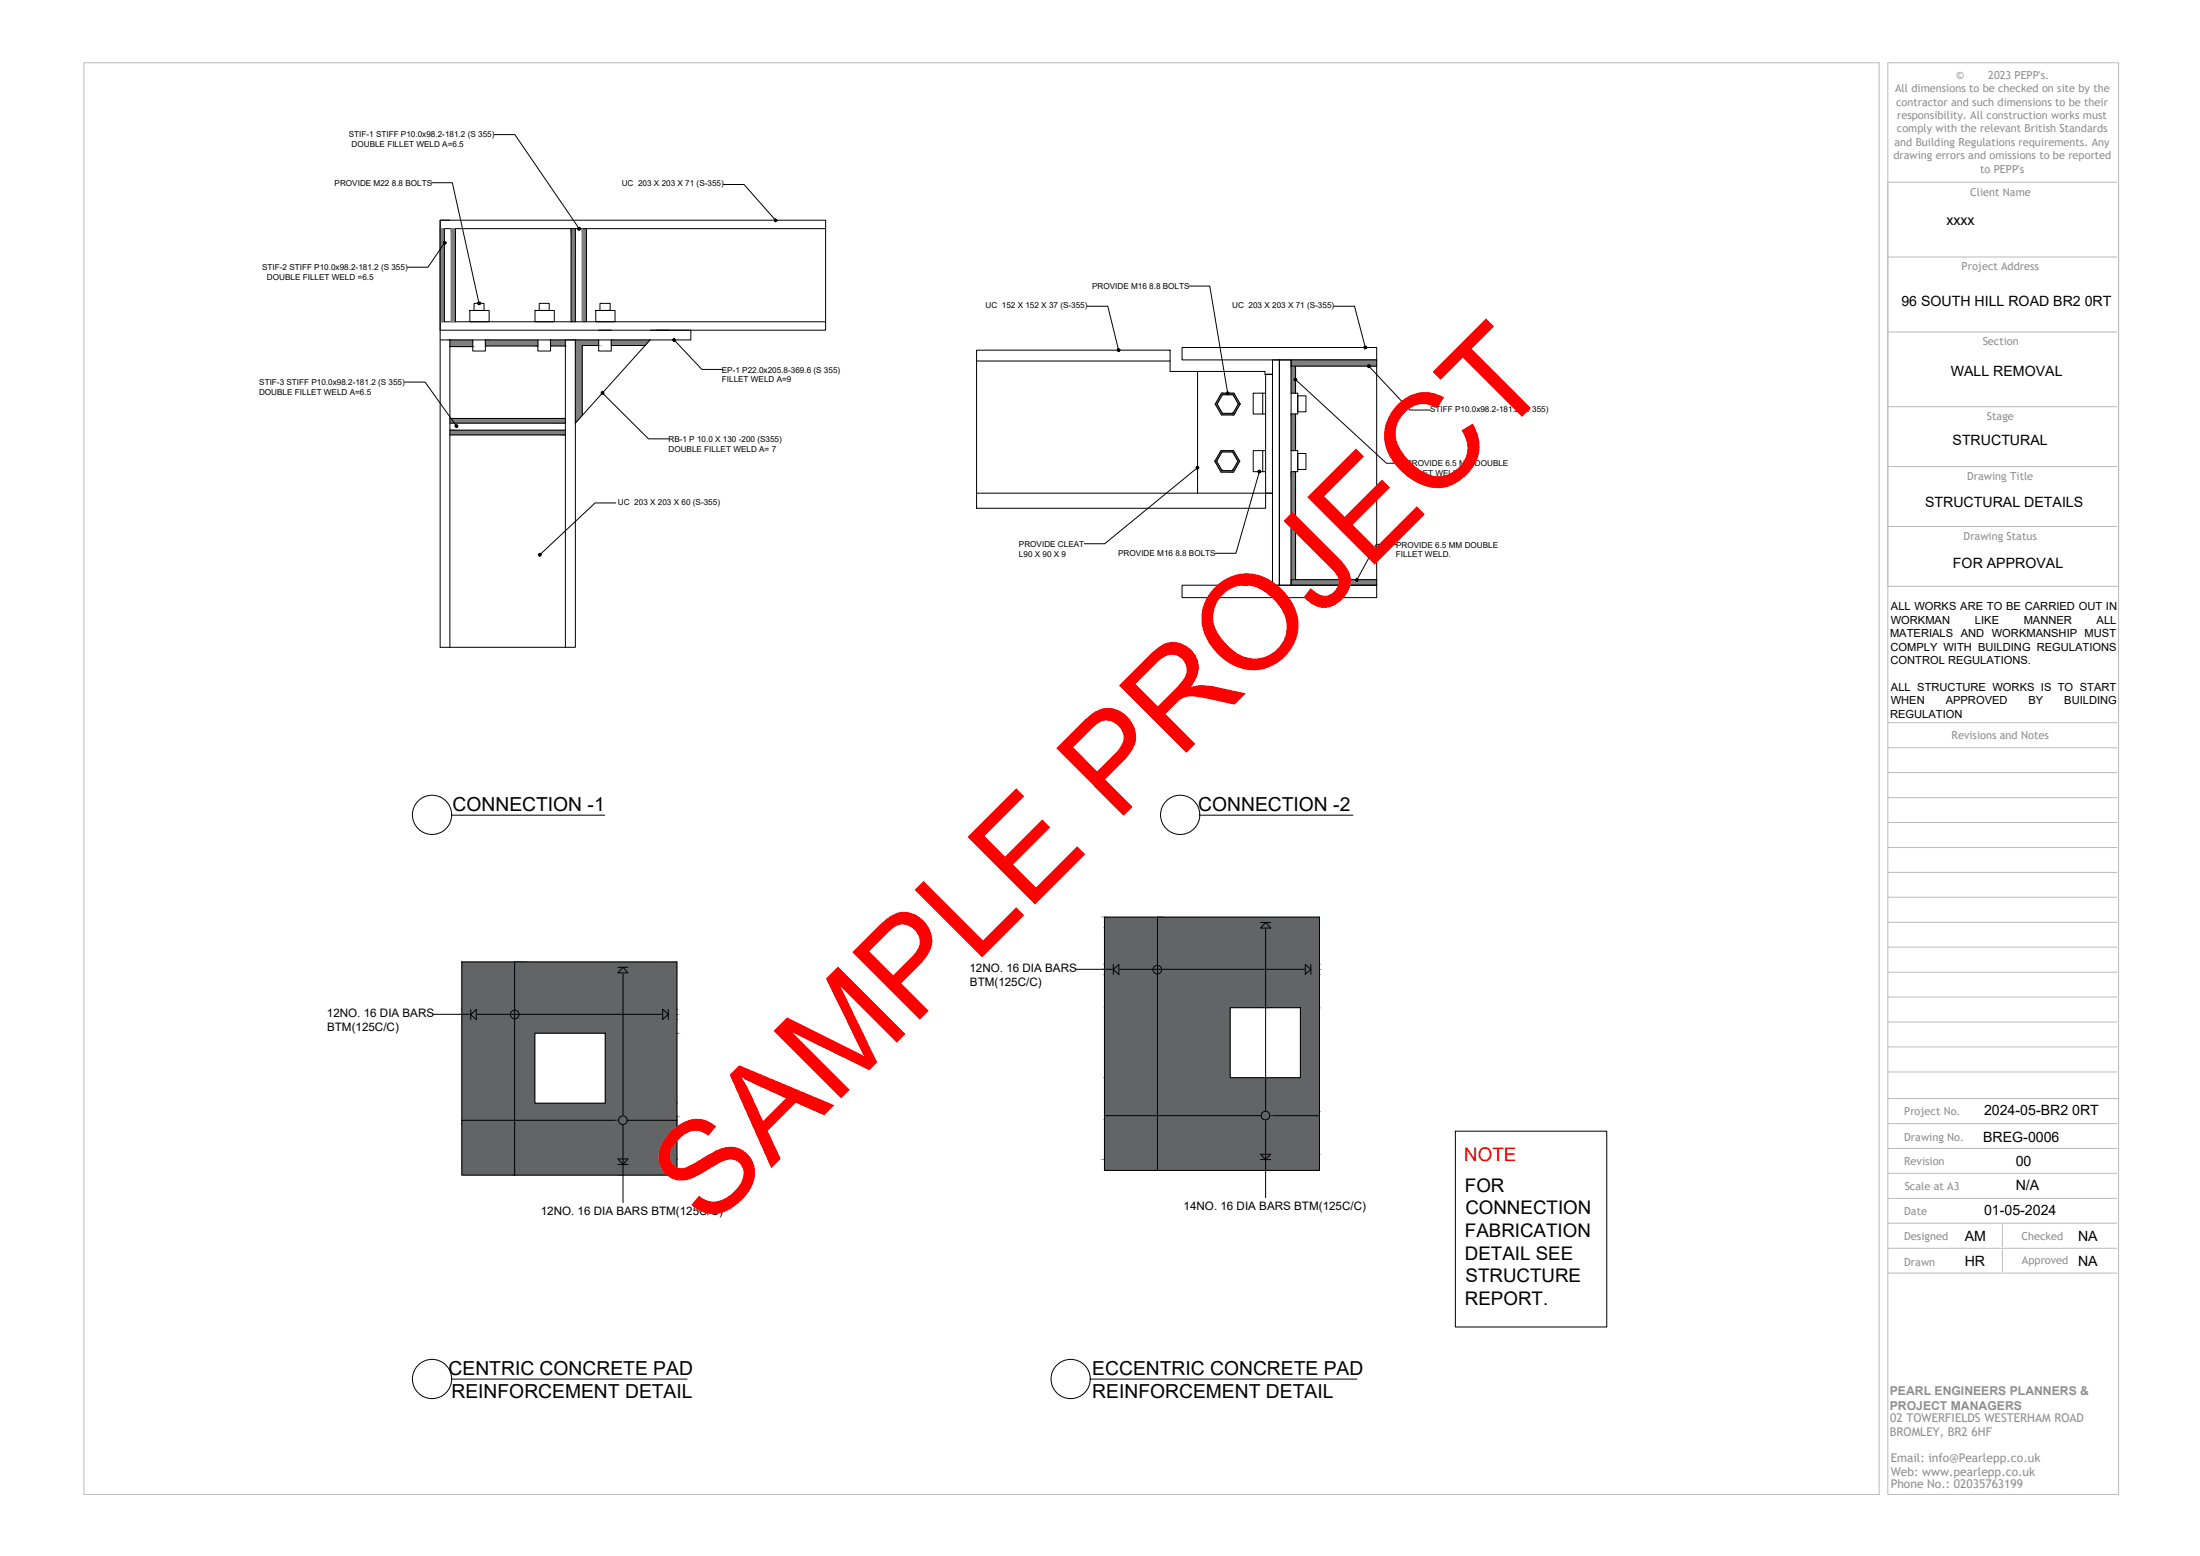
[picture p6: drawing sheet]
<svg xmlns="http://www.w3.org/2000/svg" width="420mm" height="297mm" viewBox="0 0 420 297" stroke-linecap="round" stroke-linejoin="round" font-family="sans-serif">
<!-- layer: 0 -->
<g fill="none" stroke="#000" stroke-width=".19">
<path d="M82.5 34.9h3.9l5 22.8M94.4 25.7h3.9l12.2 17.8M138.2 35.2h3.9l5.8 6.7M84.1 42h73.6v1.6h-73.6zM84.8 46.6l-3.1 4.4h-3.9M84.9 43.6v17.8M85.9 42h-1.8v81.6h23.9M87 43.6v17.8M89.7 59.3h3.7v2.1h-3.7zM90.5 57.9h1.9v1.4h-1.9zM102.2 59.3h3.7v2.1h-3.7zM103 57.9h1.9v1.4h-1.9z"/>
<path d="M109.1 43.6v17.8M109.9 43.6v17.8M112 43.6v17.8M113.8 59.3h3.7v2.1h-3.7zM114.6 57.9h1.9v1.4h-1.9zM157.7 43.6v17.8M207.6 58.5h4l2 8.1M227.1 54.6h3.9l3.4 20.2M254.7 58.5h4l2 7.6M77.3 72.9h3.9l5.8 8.3M84.1 61.4h73.6v1.6h-73.6zM84.1 64.9h40"/>
<path d="M85.9 64.9v58.7M85.9 66.2h4.4M85.9 79.9h22.1M90.3 64.9v2.1h2.4v-2.1M92.7 66h10M102.7 64.9v2.1h2.4v-2.1M105.1 66h2.9M108 64.9h1.9v58.7h-1.9zM114.3 66h-3.1v13.3M114.3 64.9v2.1h2.4v-2.1M114.3 63h2.4M115.2 75.2l8.7 8.6h3.9"/>
<path d="M116.7 66h6.5M124.1 64.9l-14.2 15.9M124.1 63h7.8v1.9h-7.8M125.4 63h2.3M128.9 65.1l5.2 5.4h3.9M186.5 68.9v25.2M186.5 66.8h37v2.1h-37zM223.5 68.9v2h18.1v.6h1.4M225.7 66.3h37.2v2.4h-37.2zM228.7 70.9v23.2M232.4 77.1h.1M232.4 77.1l1.1 1.8"/>
<path d="M233.3 75.1h2.4l1.1 2-1.1 2.1h-2.4l-1.2-2.1zM233.5 75.4h.1M233.5 78.9h.1M233.5 75.4l-1.1 1.7M233.5 78.9h2M233.5 75.4h2M235.5 75.4h.1M235.5 78.9h.1M235.5 75.4l1 1.7M236.5 77.1l-1 1.8M236.5 77.1h.1M241.2 75.1v3.9"/>
<path d="M241.7 75.1h-2.4v3.9h2.4M241.7 71.5h1.3v22.6h-1.3zM243 68.7h1.3v43h-1.3zM244.3 68.7h2.3v43h-2.3zM246.6 68.7h16.3v1.2h-16.3zM246.6 75.1h1.2v3.9h-1.2M247.4 69.9v5.2M247.4 79v7M247.6 72.6l17.2 15.8h3.9M247.8 75.6h1.6v3h-1.6zM261.6 70.1l7.7 8.2h3.9M262.9 69.9v40.8"/>
<path d="M85.9 80.8h22.1M85.9 82.1h22.1M85.9 83h22.1M117.6 96h-3.9l-10.4 9.7M186.5 94.1h55.2v2.9h-55.2zM228.5 89.5l-17.5 14.3h-4M232.4 88.1h.1M232.4 88.1l1 1.7M233.2 86h2.4l1.2 2.1-1.2 2h-2.4l-1.2-2zM233.4 86.3h.1M233.4 89.8h.1M233.4 86.3l-1 1.8"/>
<path d="M233.4 89.8h2M233.4 86.3h2M235.4 86.3h.1M235.4 89.8h.1M235.4 86.3l1 1.8M236.4 88.1l-1 1.7M236.4 88.1h.1M240.4 90.3l-4.4 15.3h-3.9M241.2 86v4M241.7 86h-2.4v4h2.4M241.7 94.1h1.3M246.6 86h1.2v4h-1.2"/>
<path d="M247.4 90v20.7M247.8 86.6h1.6v3h-1.6zM225.7 111.7h37.2v2.4h-37.2zM246.6 110.7h16.3v1h-16.3zM266.7 103.9h-3.9l-3.6 6.6M210.9 175.1h41.1v48.3h-41.1zM221.1 175.1v48.3M240.7 176.1h2M241.7 176.1v52.5M241.7 176.1l1 1.1h-2zM82.7 193.6h44.9M88.2 183.6h41.1v40.7h-41.1z"/>
<path d="M89.9 193.7l1.1-1v1.9zM89.9 192.7v1.9M98.3 183.6v40.7M102.1 197.2h13.5v13.4h-13.5zM118 184.7h1.9M119 184.7v44.9M119 184.7l.9 1h-1.9zM126.6 192.7l1 .9-1 1zM127.6 192.7v1.9M205.4 185h44.9M212.6 185.1l1.1-1v2zM212.6 184.1v2"/>
<path d="M234.9 192.4h13.5v13.3h-13.5zM249.3 184.1l1 .9-1 1zM250.3 184.1v1.9M88.2 213.9h41.1M210.9 213h41.1M277.9 215.9h29v37.4h-29zM118 221.2h1.9l-.9 1.1zM118 222.3h1.9M240.7 220.3h2l-1 1.1zM240.7 221.4h2"/>
<circle cx="98.3" cy="193.7" r=".83"/>
<circle cx="221" cy="185.1" r=".83"/>
<circle cx="119" cy="213.8" r=".83"/>
<circle cx="241.7" cy="213" r=".83"/>
</g>
<g fill="#808080" stroke="#808080" stroke-width=".19">
<path d="M246.6 68.7l16.3 1.2v-1.2zM246.6 68.7l16.3 1.2h-16.3z"/>
<path d="M246.6 69.9l.8 5.2v-5.2zM246.6 69.9l.8 5.2h-.8z"/>
<path d="M246.6 79l.8 7v-7zM246.6 79l.8 7h-.8z"/>
<path d="M246.6 90l.8 20.7v-20.7zM246.6 90l.8 20.7h-.8z"/>
<path d="M246.6 110.7l16.3 1v-1zM246.6 110.7l16.3 1h-16.3z"/>
<path d="M233.3 75.1l2.5 .3-.1-.3zM233.3 75.1l2.5 .3h-2.7z"/>
<path d="M235.5 75.4l1.3 1.7-1-1.7zM235.5 75.4l1.3 1.7h-.3z"/>
<path d="M233.1 75.4l-.7 1.7 1.1-1.7zM233.1 75.4l-.7 1.7h-.3z"/>
<path d="M236.5 77.1l-.7 1.8 1-1.8zM236.5 77.1l-.7 1.8h-.3z"/>
<path d="M232.1 77.1l1.4 1.8-1.1-1.8zM232.1 77.1l1.4 1.8h-.4z"/>
<path d="M233.1 78.9l2.6 .3 .1-.3zM233.1 78.9l2.6 .3h-2.4z"/>
<path d="M233.2 86l2.5 .3-.1-.3zM233.2 86l2.5 .3h-2.7z"/>
<path d="M235.4 86.3l1.4 1.8-1.1-1.8zM235.4 86.3l1.4 1.8h-.4z"/>
<path d="M233 86.3l-.6 1.8 1-1.8zM233 86.3l-.6 1.8h-.4z"/>
<path d="M236.4 88.1l-.7 1.7 1.1-1.7zM236.4 88.1l-.7 1.7h-.3z"/>
<path d="M232 88.1l1.4 1.7-1-1.7zM232 88.1l1.4 1.7h-.4z"/>
<path d="M233 89.8l2.6 .3 .1-.3zM233 89.8l2.6 .3h-2.4z"/>
</g>
<g fill="#000" stroke="#000" stroke-width=".19">
<path d="M84.7 46.4l.1 .2 .1-.2zM84.9 46.4v.2h-.1zM84.9 46.4v.2l.2-.1z"/>
<path d="M84.9 46.1v.3l.1-.2zM84.7 46.2l.2-.1v.3zM84.7 46.2v.2h.2z"/>
<path d="M84.9 46.4l.2 .1 .1-.2zM85 46.2l.2 .1-.3 .1z"/>
<path d="M91.3 58l.1 .1 .1-.2zM91.5 57.9l.1 .2h-.2z"/>
<path d="M91.5 57.9l.1 .2 .1-.1zM91.5 57.9h.2v.1zM91.6 57.7l-.1 .2h.2z"/>
<path d="M91.4 57.7l.1 .2 .1-.2zM91.3 57.8l.1-.1 .1 .2zM91.3 57.8v.2l.2-.1z"/>
<path d="M110.4 43.8l.2 .1v-.3zM110.6 43.6l.1 .3h-.1z"/>
<path d="M110.5 43.5l.1 .1v-.2zM110.5 43.5l.1 .1h-.3zM110.3 43.6l.1 .2 .2-.2z"/>
<path d="M110.6 43.6l.1 .3 .1-.2zM110.6 43.6l.2-.1v.2zM110.6 43.4v.2l.2-.1z"/>
<path d="M147.9 42.2l.2 .1v-.3zM148.1 42l.2 .2-.2 .1z"/>
<path d="M147.9 41.9l.2 .1v-.2zM147.9 41.9l.2 .1h-.2zM147.9 42v.2l.2-.2z"/>
<path d="M148.1 42l.2 .2 .1-.1zM148.1 42l.2-.1 .1 .2zM148.1 41.8v.2l.2-.1z"/>
<path d="M114.9 74.8l-.1 .2h.2zM114.8 75h.2l-.1 .2zM115 75l-.1 .2h.1z"/>
<path d="M115 75v.2h.2zM115 75h.3l-.1 .2zM115 75h.3l-.1-.2z"/>
<path d="M115 74.8v.2l.2-.2zM114.9 74.8h.1v.2z"/>
<path d="M128.6 64.7l-.1 .2h.3zM128.5 64.9h.3l-.2 .2zM128.8 64.9l-.2 .2 .1 .1z"/>
<path d="M128.8 64.9l-.1 .3 .2-.1zM128.8 64.9h.2l-.1 .2zM128.8 64.9h.2l-.1-.1z"/>
<path d="M128.8 64.7v.2l.1-.1zM128.6 64.7h.2v.2z"/>
<path d="M213.4 66.9l.1 .1 .1-.2zM213.6 66.8l.1 .3-.2-.1z"/>
<path d="M213.6 66.8l.1 .3 .1-.1zM213.6 66.8h.3l-.1 .2zM213.7 66.6l-.1 .2h.3z"/>
<path d="M213.6 66.6v.2l.1-.2zM213.6 66.6v.2l-.2-.1zM213.4 66.7v.2l.2-.1z"/>
<path d="M234.3 75.1v.2l.2-.2zM234.5 75.1v.2h-.2z"/>
<path d="M234.5 75.1v.2l.2-.1zM234.5 75.1l.2-.1v.2zM234.6 74.9l-.1 .2 .2-.1z"/>
<path d="M234.4 74.8l.1 .3 .1-.2zM234.3 74.9l.1-.1 .1 .3zM234.3 74.9v.2h.2z"/>
<path d="M247.3 72.3l-.1 .2h.2zM247.2 72.5h.2l-.1 .1zM247.4 72.5l-.1 .1 .1 .1z"/>
<path d="M247.4 72.5v.2l.2-.1zM247.4 72.5h.2v.1zM247.6 72.3l-.2 .2h.2z"/>
<path d="M247.4 72.2v.3l.2-.2zM247.3 72.3l.1-.1v.3z"/>
<path d="M260.5 66.4l.1 .1 .2-.2zM260.8 66.3v.2h-.2z"/>
<path d="M260.8 66.3v.2h.1zM260.8 66.3h.2l-.1 .2zM260.8 66.1v.2h.2z"/>
<path d="M260.7 66.1l.1 .2v-.2zM260.5 66.2l.2-.1 .1 .2zM260.5 66.2v.2l.3-.1z"/>
<path d="M261.3 69.7l-.1 .2h.2zM261.2 69.9h.2l-.1 .2zM261.4 69.9l-.1 .2h.1z"/>
<path d="M261.4 69.9v.2h.2zM261.4 69.9h.2v.2zM261.4 69.9h.2v-.2z"/>
<path d="M261.4 69.7v.2l.2-.2zM261.3 69.7h.1v.2z"/>
<path d="M87 81.4l.2 .2v-.3zM87.2 81.3l.1 .2-.1 .1z"/>
<path d="M87 81.2l.2 .1v-.2zM87 81.2l.2 .1h-.3zM86.9 81.3l.1 .1 .2-.1z"/>
<path d="M87.2 81.3l.1 .2 .1-.1zM87.2 81.3l.2-.1v.2zM87.2 81.1v.2l.2-.1z"/>
<path d="M228.5 89.3v.2l.2-.2zM228.5 89.5l.2-.2v.2zM228.7 89.3v.2h.1z"/>
<path d="M228.7 89.3l.1 .2 .1-.2zM228.7 89.3l.2-.1v.1z"/>
<path d="M228.7 89.1v.2l.2-.1zM228.5 89.1h.2v.2zM228.5 89.1v.2h.2z"/>
<path d="M240.3 90.1l.1 .2 .1-.3zM240.5 90l.1 .2-.2 .1zM240.5 90l.1 .2 .1-.1z"/>
<path d="M240.4 89.8l.1 .2 .1-.2zM240.3 90l.1-.2 .1 .2zM240.3 90v.1l.2-.1z"/>
<path d="M240.5 90l.2 .1v-.2zM240.6 89.8l.1 .1-.2 .1z"/>
<path d="M102.9 106l.2 .1v-.2zM103.1 105.9l.1 .2h-.1zM103.1 105.9l.1 .2 .1-.2z"/>
<path d="M102.9 105.7v.2h.2zM102.9 105.9h.2l-.2 .1z"/>
<path d="M103.3 105.7l-.2 .2h.2zM103.1 105.7h.2l-.2 .2zM102.9 105.7l.2 .2v-.2z"/>
<path d="M258.9 110.6v.1h.2zM258.9 110.7h.2l-.1 .2z"/>
<path d="M259.1 110.7l-.1 .2h.2zM259.1 110.7l.2 .1-.1 .1zM259.1 110.7l.2 .1 .1-.2z"/>
<path d="M259.2 110.5l-.1 .2 .3-.1zM259.1 110.4l.1 .1-.1 .2zM259.1 110.4l-.2 .2 .2 .1z"/>
</g>
<!-- layer: A-DETL-GENF -->
<g fill="#808080" stroke="#808080" stroke-width=".19">
<path d="M109.9 66h1.3v13.3z"/>
<path d="M85.9 82.1l22.1 .9v-.9zM85.9 82.1l22.1 .9h-22.1z"/>
<path d="M116.7 64.9l6.5 1.1 .9-1.1zM116.7 64.9l6.5 1.1h-6.5z"/>
<path d="M109.9 64.9l4.4 1.1v-1.1zM109.9 64.9l4.4 1.1h-4.4z"/>
<path d="M109.9 66v13.3h1.3zM109.9 79.3h1.3l-1.3 1.5z"/>
<path d="M105.1 64.9l2.9 1.1v-1.1zM105.1 64.9l2.9 1.1h-2.9z"/>
<path d="M85.9 64.9l4.4 1.3v-1.3zM85.9 64.9l4.4 1.3h-4.4z"/>
<path d="M92.7 64.9l10 1.1v-1.1zM92.7 64.9l10 1.1h-10z"/>
<path d="M85.9 79.9l22.1 .9v-.9zM85.9 79.9l22.1 .9h-22.1z"/>
<path d="M111.2 43.6l.8 17.8v-17.8zM111.2 43.6l.8 17.8h-.8z"/>
<path d="M109.1 43.6l.8 17.8v-17.8zM109.1 43.6l.8 17.8h-.8z"/>
<path d="M86.2 43.6l.8 17.8v-17.8zM86.2 43.6l.8 17.8h-.8z"/>
<path d="M84.1 43.6l.8 17.8v-17.8zM84.1 43.6l.8 17.8h-.8z"/>
</g>
<path d="M86.2 43.6v17.8M111.2 43.6v17.8" fill="none" stroke="#808080" stroke-width=".19"/>
<g fill="#636466" stroke="#636466" stroke-width=".19">
<path d="M98.2 192.9h.1z"/>
<path d="M98.3 192.9h.2z"/>
<path d="M98.2 194.5h.1z"/>
<path d="M98.3 194.4h.3z"/>
<path d="M118.8 213.1h.2z"/>
<path d="M119 213.1h.1z"/>
<path d="M118.8 214.7h.2z"/>
<path d="M119 214.6h.2z"/>
<path d="M241.5 212.2h.2z"/>
<path d="M241.7 212.2h.1z"/>
<path d="M241.5 213.8h.2z"/>
<path d="M241.7 213.7h.3z"/>
<path d="M98.4 183.6l30.9 1.1v-1.1zM98.4 183.6l30.9 1.1h-30.9z"/>
<path d="M119 184.7l10.3 1v-1zM119 184.7l10.3 1h-9.4z"/>
<path d="M98.4 184.7l19.6 1 1-1zM98.4 184.7l19.6 1h-19.6z"/>
<path d="M119 185.7l10.3 7v-7zM119 185.7l10.3 7h-10.3z"/>
<path d="M98.4 185.7l20.6 7v-7zM98.4 185.7l20.6 7h-20.6z"/>
<path d="M88.2 183.6l10.2 9.1v-9.1zM88.2 183.6l10.2 9.1h-10.2z"/>
<path d="M126.6 192.7l2.7 .1v-.1zM126.6 192.7l2.7 .1h-2.6z"/>
<path d="M119 192.7l7.6 .1v-.1zM119 192.7l7.6 .1h-7.6z"/>
<path d="M98.4 192.7l20.6 .1v-.1zM98.4 192.7l20.6 .1h-20.6z"/>
<path d="M90.9 192.7l7.5 .1v-.1zM90.9 192.7l7.5 .1h-7.5z"/>
<path d="M98.4 192.8h20.6zM98.4 192.8h20.6z"/>
<path d="M90.9 192.8h7.3zM90.9 192.8h7.5z"/>
<path d="M98.5 192.8l20.5 .1zM98.5 192.8l20.5 .1z"/>
<path d="M90.9 192.8h7.3zM90.9 192.8l7.2 .1z"/>
<path d="M98.7 192.9h20.3zM98.7 192.9h20.3z"/>
<path d="M90.9 192.9h7.2zM90.9 192.9h7.1z"/>
<path d="M90.9 192.9h7.1zM90.9 192.9l7 .1z"/>
<path d="M98.8 192.9l20.2 .1zM98.8 192.9l20.2 .1z"/>
<path d="M90.9 193l6.8 .1 .2-.1zM90.9 193l6.8 .1h-6.8z"/>
<path d="M98.9 193l20.1 .1v-.1zM98.9 193l20.1 .1h-20z"/>
<path d="M99 193.1l20 .1zM99 193.1l20 .1z"/>
<path d="M90.9 193.1h6.8zM90.9 193.1l6.8 .1z"/>
<path d="M99.1 193.2l19.9 .1v-.1zM99.1 193.2l19.9 .1h-19.9z"/>
<path d="M90.9 193.2l6.7 .1 .1-.1zM90.9 193.2l6.7 .1h-6.7z"/>
<path d="M99.1 193.3l19.9 .2v-.2zM99.1 193.3l19.9 .2h-19.8z"/>
<path d="M90.9 193.3l6.7 .2v-.2zM90.9 193.3l6.7 .2h-6.7z"/>
<path d="M126.7 192.8l2.6 .8v-.8zM126.7 192.8l2.6 .8h-1.7z"/>
<path d="M119 192.8l7.6 .8v-.8zM119 192.8l7.6 .8h-7.6z"/>
<path d="M99.2 193.5l19.8 .1v-.1zM99.2 193.5l19.8 .1h-19.8z"/>
<path d="M90.9 193.5l6.7 .1v-.1zM90.9 193.5l6.7 .1h-6.7z"/>
<path d="M88.2 192.7l1.7 .9 1-.9zM88.2 192.7l1.7 .9h-1.7z"/>
<path d="M119 193.6l7.6 .2v-.2zM119 193.6l7.6 .2h-7.6z"/>
<path d="M99.2 193.6l19.8 .2v-.2zM99.2 193.6l19.8 .2h-19.8z"/>
<path d="M90.9 193.6l6.7 .2v-.2zM90.9 193.6l6.7 .2h-6.7z"/>
<path d="M99.2 193.8l19.8 .1v-.1zM99.2 193.8l19.8 .1h-19.9z"/>
<path d="M90.9 193.8l6.7 .1v-.1zM90.9 193.8l6.7 .1h-6.7z"/>
<path d="M99.1 193.9l19.9 .2v-.2zM99.1 193.9l19.9 .2h-19.9z"/>
<path d="M90.9 193.9l6.8 .2-.1-.2zM90.9 193.9l6.8 .2h-6.8z"/>
<path d="M99.1 194.1h19.9zM99.1 194.1h19.9h-20z"/>
<path d="M90.9 194.1h6.8zM90.9 194.1h6.8z"/>
<path d="M99 194.1l20 .2v-.2zM99 194.1l20 .2h-20.1z"/>
<path d="M90.9 194.1l7 .2-.2-.2zM90.9 194.1l7 .2h-7z"/>
<path d="M98.9 194.3l20.1 .1zM98.8 194.4h20.2z"/>
<path d="M90.9 194.3l7.1 .1zM90.9 194.3l7.1 .1z"/>
<path d="M98.8 194.4h20.2zM98.7 194.4h20.3z"/>
<path d="M90.9 194.4h7.2zM90.9 194.4h7.2z"/>
<path d="M98.7 194.4h20.3zM98.5 194.4h20.5z"/>
<path d="M90.9 194.4h7.3zM90.9 194.4h7.3z"/>
<path d="M98.5 194.4h20.5zM98.4 194.4h20.6z"/>
<path d="M90.9 194.4h7.5zM90.9 194.4h7.5z"/>
<path d="M127.6 193.6l1.7 1v-1zM126.6 194.6l1-1 1.7 1z"/>
<path d="M119 193.8l7.6 .8v-.8zM119 193.8l7.6 .8h-7.6z"/>
<path d="M98.4 194.4l20.6 .2v-.2zM98.4 194.4l20.6 .2h-20.6z"/>
<path d="M90.9 194.4l7.5 .2v-.2zM90.9 194.4l7.5 .2h-7.5z"/>
<path d="M88.2 193.6l2.7 1-1-1zM88.2 193.6l2.7 1h-2.7z"/>
<path d="M119 194.6l10.3 2.6v-2.6zM119 194.6l10.3 2.6h-10.3z"/>
<path d="M98.4 194.6l20.6 2.6v-2.6zM98.4 194.6l20.6 2.6h-20.6z"/>
<path d="M119 197.2l10.3 13.4v-13.4zM119 197.2l10.3 13.4h-10.3z"/>
<path d="M115.6 197.2l3.4 13.4v-13.4zM115.6 197.2l3.4 13.4h-3.4z"/>
<path d="M98.4 197.2l3.7 13.4v-13.4zM98.4 197.2l3.7 13.4h-3.7z"/>
<path d="M119 210.6l10.3 2.5v-2.5zM119 210.6l10.3 2.5h-10.3z"/>
<path d="M98.4 210.6l20.6 2.5v-2.5zM98.4 210.6l20.6 2.5h-20.6z"/>
<path d="M119 213.1h10.3zM119 213.1h10.3z"/>
<path d="M98.4 213.1h20.4zM98.4 213.1h20.6z"/>
<path d="M119.1 213.1h10.2zM119.1 213.1h10.2z"/>
<path d="M98.4 213.1h20.4zM98.4 213.1h20.3z"/>
<path d="M119.2 213.1l10.1 .1zM119.2 213.1l10.1 .1z"/>
<path d="M98.4 213.1h20.3zM98.4 213.1l20.2 .1z"/>
<path d="M98.4 213.2h20.2zM98.4 213.2h20z"/>
<path d="M119.4 213.2h9.9zM119.4 213.2h9.9z"/>
<path d="M98.4 213.2l19.9 .2 .1-.2zM98.4 213.2l19.9 .2h-19.9z"/>
<path d="M119.5 213.2l9.8 .2v-.2zM119.5 213.2l9.8 .2h-9.7z"/>
<path d="M119.6 213.4l9.7 .1v-.1zM119.6 213.4l9.7 .1h-9.6z"/>
<path d="M98.4 213.4l19.9 .1v-.1zM98.4 213.4l19.9 .1h-19.9z"/>
<path d="M119.7 213.5l9.6 .1v-.1zM119.7 213.5l9.6 .1h-9.6z"/>
<path d="M98.4 213.5l19.8 .1 .1-.1zM98.4 213.5l19.8 .1h-19.8z"/>
<path d="M119.7 213.6l9.6 .1v-.1zM119.7 213.6l9.6 .1h-9.6z"/>
<path d="M98.4 213.6l19.8 .1v-.1zM98.4 213.6l19.8 .1h-19.8z"/>
<path d="M119.7 213.7l9.6 .2v-.2zM119.7 213.7l9.6 .2h-9.5z"/>
<path d="M98.4 213.7l19.7 .2 .1-.2zM98.4 213.7l19.7 .2h-19.7z"/>
<path d="M88.2 194.6l10.2 19.3v-19.3zM88.2 194.6l10.2 19.3h-10.2z"/>
<path d="M119.8 213.9l9.5 .1v-.1zM119.8 213.9l9.5 .1h-9.6z"/>
<path d="M98.4 213.9l19.8 .1-.1-.1zM98.4 213.9l19.8 .1h-19.8z"/>
<path d="M88.2 213.9l10.2 .1v-.1zM88.2 213.9l10.2 .1h-10.2z"/>
<path d="M119.7 214l9.6 .2v-.2zM119.7 214l9.6 .2h-9.6z"/>
<path d="M98.4 214l19.8 .2v-.2zM98.4 214l19.8 .2h-19.8z"/>
<path d="M88.2 214l10.2 .2v-.2zM88.2 214l10.2 .2h-10.2z"/>
<path d="M119.7 214.2l9.6 .1v-.1zM119.7 214.2l9.6 .1h-9.6z"/>
<path d="M98.4 214.2l19.9 .1-.1-.1zM98.4 214.2l19.9 .1h-19.9z"/>
<path d="M88.2 214.2l10.2 .1v-.1zM88.2 214.2l10.2 .1h-10.2z"/>
<path d="M119.7 214.3l9.6 .1zM119.7 214.3l9.6 .1h-9.7z"/>
<path d="M98.4 214.3l19.9 .1zM98.4 214.3l19.9 .1z"/>
<path d="M88.2 214.3l10.2 .1zM88.2 214.3l10.2 .1z"/>
<path d="M119.6 214.4l9.7 .1v-.1zM119.6 214.4l9.7 .1h-9.8z"/>
<path d="M98.4 214.4l20 .1-.1-.1zM98.4 214.4l20 .1h-20z"/>
<path d="M88.2 214.4l10.2 .1v-.1zM88.2 214.4l10.2 .1h-10.2z"/>
<path d="M119.5 214.5l9.8 .1zM119.4 214.6h9.9z"/>
<path d="M98.4 214.5l20.2 .1zM98.4 214.5l20.2 .1z"/>
<path d="M88.2 214.5l10.2 .1zM88.2 214.5l10.2 .1z"/>
<path d="M119.4 214.6h9.9zM119.2 214.6h10.1z"/>
<path d="M98.4 214.6h20.3zM98.4 214.6h20.3z"/>
<path d="M119.2 214.6l10.1 .1zM119.1 214.7h10.2z"/>
<path d="M98.4 214.6l20.4 .1zM98.4 214.6l20.4 .1z"/>
<path d="M88.2 214.6l10.2 .1zM88.2 214.6l10.2 .1z"/>
<path d="M119.1 214.7h10.2zM119 214.7h10.3z"/>
<path d="M98.4 214.7h20.6zM98.4 214.7h20.6z"/>
<path d="M88.2 214.7h10.2zM88.2 214.7h10.2z"/>
<path d="M119 214.7l10.3 6.5v-6.5zM119 214.7l10.3 6.5h-10.3z"/>
<path d="M98.4 214.7l20.6 6.5v-6.5zM98.4 214.7l20.6 6.5h-20.6z"/>
<path d="M119.9 221.2l9.4 1.1v-1.1zM119.9 221.2l9.4 1.1h-10.3z"/>
<path d="M98.4 221.2l20.6 1.1-1-1.1zM98.4 221.2l20.6 1.1h-20.6z"/>
<path d="M88.2 214.7l10.2 7.6v-7.6zM88.2 214.7l10.2 7.6h-10.2z"/>
<path d="M119 222.3l10.3 2v-2zM119 222.3l10.3 2h-10.3z"/>
<path d="M98.4 222.3l20.6 2v-2zM98.4 222.3l20.6 2h-20.6z"/>
<path d="M88.2 222.3l10.2 2v-2zM88.2 222.3l10.2 2h-10.2z"/>
<path d="M98.3 192.9h.3zM98.3 192.9h.3z"/>
<path d="M98.2 192.9h.1zM98.1 192.9h.2z"/>
<path d="M98.3 192.9l.4 .1zM98.3 192.9l.4 .1z"/>
<path d="M98.1 192.9l.2 .1zM97.9 193h.4z"/>
<path d="M97.9 193h.4zM97.8 193h.5z"/>
<path d="M98.3 193h.6zM98.3 193h.6z"/>
<path d="M97.8 193l.5 .2v-.2zM97.8 193l.5 .2h-.6z"/>
<path d="M98.3 193l.7 .2-.1-.2zM98.3 193l.7 .2h-.7z"/>
<path d="M98.3 193.2l.7 .1v-.1zM98.3 193.2l.7 .1h-.7z"/>
<path d="M97.7 193.2l.6 .1v-.1zM97.7 193.2l.6 .1h-.7z"/>
<path d="M98.3 193.3l.8 .1-.1-.1zM98.3 193.3l.8 .1h-.8z"/>
<path d="M97.6 193.3l.7 .1v-.1zM97.6 193.3l.7 .1h-.7z"/>
<path d="M98.3 193.4l.8 .1v-.1zM98.3 193.4l.8 .1h-.8z"/>
<path d="M97.6 193.4l.7 .1v-.1zM97.6 193.4l.7 .1h-.7z"/>
<path d="M98.3 193.5l.9 .2-.1-.2zM98.3 193.5l.9 .2h-.9z"/>
<path d="M97.6 193.5l.7 .2v-.2zM97.6 193.5l.7 .2h-.8z"/>
<path d="M98.3 193.7l.8 .1 .1-.1zM98.3 193.7l.8 .1h-.8z"/>
<path d="M97.5 193.7l.8 .1v-.1zM97.5 193.7l.8 .1h-.7z"/>
<path d="M98.3 193.8l.8 .2v-.2zM98.3 193.8l.8 .2h-.8z"/>
<path d="M97.6 193.8l.7 .2v-.2zM97.6 193.8l.7 .2h-.7z"/>
<path d="M98.3 194l.7 .1 .1-.1zM98.3 194l.7 .1h-.7z"/>
<path d="M97.6 194l.7 .1v-.1zM97.6 194l.7 .1h-.7z"/>
<path d="M98.3 194.1h.7zM98.3 194.1l.7 .1z"/>
<path d="M97.6 194.1l.7 .1zM97.6 194.1l.7 .1z"/>
<path d="M98.3 194.2l.6 .1 .1-.1zM98.3 194.2l.6 .1h-.6z"/>
<path d="M97.7 194.2l.6 .1v-.1zM97.7 194.2l.6 .1h-.5z"/>
<path d="M98.3 194.3h.6zM98.3 194.3l.4 .1z"/>
<path d="M97.8 194.3l.5 .1zM97.8 194.3l.5 .1z"/>
<path d="M98.3 194.4h.4zM98.3 194.4h.3z"/>
<path d="M97.9 194.4h.4zM97.9 194.4h.4z"/>
<path d="M98.3 194.5h.2zM98.3 194.4l.2 .1z"/>
<path d="M98.1 194.4l.2 .1zM98.1 194.4l.2 .1z"/>
<path d="M118 221.2h1v1.1zM119 221.2v1.1l.9-1.1z"/>
<path d="M119 213.1h.2zM119 213.1h.2z"/>
<path d="M118.8 213.1h.2zM118.7 213.1h.3z"/>
<path d="M119 213.1l.4 .1zM119 213.1l.4 .1z"/>
<path d="M118.7 213.1l.3 .1zM118.6 213.2h.4z"/>
<path d="M119 213.2h.5zM119 213.2h.5z"/>
<path d="M118.6 213.2h.4zM118.4 213.2h.6z"/>
<path d="M119 213.2l.6 .2-.1-.2zM119 213.2l.6 .2h-.6z"/>
<path d="M118.4 213.2l.6 .2v-.2zM118.4 213.2l.6 .2h-.7z"/>
<path d="M119 213.4l.7 .1-.1-.1zM119 213.4l.7 .1h-.7z"/>
<path d="M118.3 213.4l.7 .1v-.1zM118.3 213.4l.7 .1h-.7z"/>
<path d="M119 213.5l.7 .1v-.1zM119 213.5l.7 .1h-.7z"/>
<path d="M118.3 213.5l.7 .1v-.1zM118.3 213.5l.7 .1h-.8z"/>
<path d="M119 213.6l.7 .1v-.1zM119 213.6l.7 .1h-.7z"/>
<path d="M118.2 213.6l.8 .1v-.1zM118.2 213.6l.8 .1h-.8z"/>
<path d="M119 213.7l.8 .2-.1-.2zM119 213.7l.8 .2h-.8z"/>
<path d="M118.2 213.7l.8 .2v-.2zM118.2 213.7l.8 .2h-.9z"/>
<path d="M119 213.9l.7 .1 .1-.1zM119 213.9l.7 .1h-.7z"/>
<path d="M118.1 213.9l.9 .1v-.1zM118.1 213.9l.9 .1h-.8z"/>
<path d="M119 214l.7 .2v-.2zM119 214l.7 .2h-.7z"/>
<path d="M118.2 214l.8 .2v-.2zM118.2 214l.8 .2h-.8z"/>
<path d="M119 214.2l.7 .1v-.1zM119 214.2l.7 .1h-.7z"/>
<path d="M118.2 214.2l.8 .1v-.1zM118.2 214.2l.8 .1h-.7z"/>
<path d="M119 214.3h.7zM119 214.3l.6 .1z"/>
<path d="M118.3 214.3l.7 .1zM118.3 214.3l.7 .1z"/>
<path d="M119 214.4l.5 .1 .1-.1zM119 214.4l.5 .1h-.5z"/>
<path d="M118.3 214.4l.7 .1v-.1zM118.3 214.4l.7 .1h-.6z"/>
<path d="M119 214.5h.5zM119 214.5l.4 .1z"/>
<path d="M118.4 214.5l.6 .1zM118.4 214.5l.6 .1z"/>
<path d="M119 214.6h.4zM119 214.6h.2z"/>
<path d="M118.6 214.6h.4zM118.6 214.6h.4z"/>
<path d="M119 214.7h.1zM119 214.6l.1 .1z"/>
<path d="M118.7 214.6l.3 .1zM118.7 214.6l.3 .1z"/>
<path d="M119 184.7v1h.9zM119 184.7v1h-1z"/>
<path d="M89.9 193.6l1.1-.9v.9zM89.9 193.6l1.1 1v-1z"/>
<path d="M126.6 192.7l1 .9h-1zM126.6 193.6v1l1-1z"/>
<path d="M221.1 175.1l30.9 1v-1zM221.1 175.1l30.9 1h-30.9z"/>
<path d="M241.7 176.1l10.3 1.1v-1.1zM241.7 176.1l10.3 1.1h-9.3z"/>
<path d="M221.1 176.1l19.6 1.1 1-1.1zM221.1 176.1l19.6 1.1h-19.6z"/>
<path d="M210.9 175.1l10.2 2.1v-2.1zM210.9 175.1l10.2 2.1h-10.2z"/>
<path d="M241.7 177.2l10.3 6.9v-6.9zM241.7 177.2l10.3 6.9h-10.3z"/>
<path d="M221.1 177.2l20.6 6.9v-6.9zM221.1 177.2l20.6 6.9h-20.6z"/>
<path d="M210.9 177.2l10.2 6.9v-6.9zM210.9 177.2l10.2 6.9h-10.2z"/>
<path d="M221.1 184.1h20.6zM221.1 184.1h20.6z"/>
<path d="M210.9 184.1h10.2zM210.9 184.1h10.2z"/>
<path d="M221.1 184.1l20.6 .2v-.2zM221.1 184.1l20.6 .2h-20.6z"/>
<path d="M213.7 184.1l7.4 .2v-.2zM213.7 184.1l7.4 .2h-7.4z"/>
<path d="M221.1 184.3h20.6zM221.1 184.3h20.6z"/>
<path d="M213.7 184.3h7.2zM213.7 184.3h7.4z"/>
<path d="M221.2 184.3l20.5 .1zM221.2 184.3l20.5 .1z"/>
<path d="M213.7 184.3h7.2zM213.7 184.3l7.1 .1z"/>
<path d="M221.3 184.4h20.4zM221.3 184.4h20.4z"/>
<path d="M213.7 184.4h7.1zM213.7 184.4h6.9z"/>
<path d="M221.5 184.4l20.2 .1v-.1zM221.5 184.4l20.2 .1h-20.1z"/>
<path d="M213.7 184.4h6.9zM213.7 184.4l6.8 .1z"/>
<path d="M221.6 184.5l20.1 .1zM221.6 184.5l20.1 .1z"/>
<path d="M213.7 184.5l6.7 .2 .1-.2zM213.7 184.5l6.7 .2h-6.7z"/>
<path d="M221.7 184.6l20 .1v-.1zM221.7 184.6l20 .1h-19.9z"/>
<path d="M213.7 184.7l6.6 .1 .1-.1zM213.7 184.7l6.6 .1h-6.6z"/>
<path d="M221.8 184.7l19.9 .2v-.2zM221.8 184.7l19.9 .2h-19.8z"/>
<path d="M241.7 184.1l7.6 .8v-.8zM241.7 184.1l7.6 .8h-7.6z"/>
<path d="M221.9 184.9h19.8zM221.9 184.9h19.8z"/>
<path d="M213.7 184.8l6.6 .1v-.1zM213.7 184.8l6.6 .1h-6.6z"/>
<path d="M249.3 184.1l2.7 .9v-.9zM249.3 184.1l2.7 .9h-1.7z"/>
<path d="M241.7 184.9l7.6 .1v-.1zM241.7 184.9l7.6 .1h-7.6z"/>
<path d="M221.9 184.9l19.8 .1v-.1zM221.9 184.9l19.8 .1h-19.8z"/>
<path d="M213.7 184.9l6.5 .1 .1-.1zM213.7 184.9l6.5 .1h-6.5z"/>
<path d="M210.9 184.1l1.8 .9 1-.9zM210.9 184.1l1.8 .9h-1.8z"/>
<path d="M241.7 185l7.6 .2v-.2zM241.7 185l7.6 .2h-7.6z"/>
<path d="M221.9 185l19.8 .2v-.2zM221.9 185l19.8 .2h-19.8z"/>
<path d="M213.7 185l6.5 .2v-.2zM213.7 185l6.5 .2h-6.5z"/>
<path d="M221.9 185.2h19.8zM221.9 185.2h19.8z"/>
<path d="M213.7 185.2l6.6 .1-.1-.1zM213.7 185.2l6.6 .1h-6.6z"/>
<path d="M221.9 185.2l19.8 .1v-.1zM221.9 185.2l19.8 .1h-19.8z"/>
<path d="M213.7 185.3l6.6 .2v-.2zM213.7 185.3l6.6 .2h-6.6z"/>
<path d="M221.9 185.3l19.8 .2v-.2zM221.9 185.3l19.8 .2h-19.9z"/>
<path d="M213.7 185.5l6.7 .1-.1-.1zM213.7 185.5l6.7 .1h-6.7z"/>
<path d="M221.8 185.5l19.9 .1v-.1zM221.8 185.5l19.9 .1h-20z"/>
<path d="M213.7 185.6l6.8 .1-.1-.1zM213.7 185.6l6.8 .1h-6.8z"/>
<path d="M221.7 185.6l20 .1zM221.7 185.6l20 .1h-20.1z"/>
<path d="M213.7 185.7l6.9 .1zM213.7 185.7l6.9 .1z"/>
<path d="M221.6 185.7l20.1 .1v-.1zM221.6 185.7l20.1 .1h-20.2z"/>
<path d="M213.7 185.8l7.1 .1zM213.7 185.8l7.1 .1z"/>
<path d="M221.5 185.8l20.2 .1zM221.3 185.9h20.4z"/>
<path d="M213.7 185.9h7.2zM213.7 185.9h7.2z"/>
<path d="M241.7 185.2l7.6 .7v-.7zM241.7 185.2l7.6 .7h-7.6z"/>
<path d="M221.3 185.9h20.4zM221.2 185.9h20.5z"/>
<path d="M213.7 185.9h7.3zM213.7 185.9h7.3z"/>
<path d="M241.7 185.9h7.6zM241.7 185.9h7.6z"/>
<path d="M221.2 185.9h20.5zM221.1 185.9h20.6z"/>
<path d="M213.7 185.9h7.4zM213.7 185.9h7.4z"/>
<path d="M250.3 185l1.7 1v-1zM249.3 186l1-1 1.7 1z"/>
<path d="M241.7 185.9l7.6 .1zM241.7 185.9l7.6 .1z"/>
<path d="M221.1 185.9l20.6 .1zM221.1 185.9l20.6 .1z"/>
<path d="M213.7 185.9l7.4 .1zM213.7 185.9l7.4 .1z"/>
<path d="M210.9 185l2.7 1-1-1zM210.9 185l2.7 1h-2.7z"/>
<path d="M241.7 186l10.3 .1zM241.7 186l10.3 .1z"/>
<path d="M221.1 186l20.6 .1zM221.1 186l20.6 .1z"/>
<path d="M213.7 186l7.4 .1zM213.7 186l7.4 .1z"/>
<path d="M210.9 186l2.8 .1zM210.9 186l2.8 .1z"/>
<path d="M241.7 186.1l10.3 6.3v-6.3zM241.7 186.1l10.3 6.3h-10.3z"/>
<path d="M221.1 186.1l20.6 6.3v-6.3zM221.1 186.1l20.6 6.3h-20.6z"/>
<path d="M210.9 186.1l10.2 6.3v-6.3zM210.9 186.1l10.2 6.3h-10.2z"/>
<path d="M248.4 192.4l3.6 13.3v-13.3zM248.4 192.4l3.6 13.3h-3.6z"/>
<path d="M221.1 192.4l13.8 13.3v-13.3zM221.1 192.4l13.8 13.3h-13.8z"/>
<path d="M210.9 192.4l10.2 13.3v-13.3zM210.9 192.4l10.2 13.3h-10.2z"/>
<path d="M241.7 205.7l10.3 6.5v-6.5zM241.7 205.7l10.3 6.5h-10.3z"/>
<path d="M221.1 205.7l20.6 6.5v-6.5zM221.1 205.7l20.6 6.5h-20.6z"/>
<path d="M210.9 205.7l10.2 6.5v-6.5zM210.9 205.7l10.2 6.5h-10.2z"/>
<path d="M241.7 212.2h10.3zM241.7 212.2h10.3z"/>
<path d="M221.1 212.2h20.4zM221.1 212.2h20.6z"/>
<path d="M241.9 212.2h10.1zM241.9 212.2h10.1z"/>
<path d="M221.1 212.2h20.4zM221.1 212.2h20.3z"/>
<path d="M242 212.2l10 .1zM242 212.2l10 .1z"/>
<path d="M221.1 212.2h20.3zM221.1 212.2l20.1 .1z"/>
<path d="M242.1 212.3l9.9 .1zM242.1 212.3l9.9 .1z"/>
<path d="M221.1 212.3h20.1zM221.1 212.3l20 .1z"/>
<path d="M242.3 212.4l9.7 .1v-.1zM242.3 212.4l9.7 .1h-9.6z"/>
<path d="M221.1 212.4l19.9 .1 .1-.1zM221.1 212.4l19.9 .1h-19.9z"/>
<path d="M242.4 212.5l9.6 .1v-.1zM242.4 212.5l9.6 .1h-9.5z"/>
<path d="M221.1 212.5l19.8 .1 .1-.1zM221.1 212.5l19.8 .1h-19.8z"/>
<path d="M242.5 212.6l9.5 .2v-.2zM242.5 212.6l9.5 .2h-9.5z"/>
<path d="M221.1 212.6l19.8 .2v-.2zM221.1 212.6l19.8 .2h-19.8z"/>
<path d="M242.5 212.8l9.5 .2v-.2zM242.5 212.8l9.5 .2h-9.5z"/>
<path d="M221.1 212.8l19.8 .2v-.2zM221.1 212.8l19.8 .2h-19.8z"/>
<path d="M210.9 212.2l10.2 .8v-.8zM210.9 212.2l10.2 .8h-10.2z"/>
<path d="M242.5 213l9.5 .1v-.1zM242.5 213l9.5 .1h-9.5z"/>
<path d="M221.1 213l19.8 .1v-.1zM221.1 213l19.8 .1h-19.8z"/>
<path d="M242.5 213.1l9.5 .2v-.2zM242.5 213.1l9.5 .2h-9.5z"/>
<path d="M221.1 213.1l19.8 .2v-.2zM221.1 213.1l19.8 .2h-19.8z"/>
<path d="M242.5 213.3l9.5 .1v-.1zM242.5 213.3l9.5 .1h-9.6z"/>
<path d="M221.1 213.3l19.9 .1-.1-.1zM221.1 213.3l19.9 .1h-19.9z"/>
<path d="M242.4 213.4l9.6 .1v-.1zM242.4 213.4l9.6 .1h-9.7z"/>
<path d="M221.1 213.4l20 .1-.1-.1zM221.1 213.4l20 .1h-20z"/>
<path d="M242.3 213.5l9.7 .2v-.2zM242.3 213.5l9.7 .2h-9.9z"/>
<path d="M221.1 213.5l20.1 .2-.1-.2zM221.1 213.5l20.1 .2h-20.1z"/>
<path d="M242.1 213.7h9.9zM242 213.7h10z"/>
<path d="M221.1 213.7h20.3zM221.1 213.7h20.3z"/>
<path d="M242 213.7l10 .1zM241.9 213.8h10.1z"/>
<path d="M221.1 213.7l20.4 .1zM221.1 213.7l20.4 .1z"/>
<path d="M241.9 213.8h10.1zM241.7 213.8h10.3z"/>
<path d="M221.1 213.8h20.6zM221.1 213.8h20.6z"/>
<path d="M210.9 213l10.2 .8v-.8zM210.9 213l10.2 .8h-10.2z"/>
<path d="M241.7 213.8l10.3 6.5v-6.5zM241.7 213.8l10.3 6.5h-10.3z"/>
<path d="M221.1 213.8l20.6 6.5v-6.5zM221.1 213.8l20.6 6.5h-20.6z"/>
<path d="M210.9 213.8l10.2 6.5v-6.5zM210.9 213.8l10.2 6.5h-10.2z"/>
<path d="M242.7 220.3l9.3 1.1v-1.1zM242.7 220.3l9.3 1.1h-10.3z"/>
<path d="M221.1 220.3l20.6 1.1-1-1.1zM221.1 220.3l20.6 1.1h-20.6z"/>
<path d="M210.9 220.3l10.2 1.1v-1.1zM210.9 220.3l10.2 1.1h-10.2z"/>
<path d="M241.7 221.4l10.3 2v-2zM241.7 221.4l10.3 2h-10.3z"/>
<path d="M221.1 221.4l20.6 2v-2zM221.1 221.4l20.6 2h-20.6z"/>
<path d="M210.9 221.4l10.2 2v-2zM210.9 221.4l10.2 2h-10.2z"/>
<path d="M221.1 184.3h.1zM220.9 184.3h.2z"/>
<path d="M221.1 184.3l.2 .1zM221.1 184.3l.2 .1z"/>
<path d="M220.9 184.3l.2 .1zM220.8 184.4h.3z"/>
<path d="M221.1 184.4h.4zM221.1 184.4h.4z"/>
<path d="M220.8 184.4h.3zM220.7 184.4h.4z"/>
<path d="M220.7 184.4l.4 .1zM220.5 184.5h.6z"/>
<path d="M221.1 184.4l.5 .1zM221.1 184.4l.5 .1z"/>
<path d="M220.5 184.5l.6 .1zM220.5 184.5l.6 .1h-.6z"/>
<path d="M221.1 184.5l.6 .1zM221.1 184.5l.6 .1z"/>
<path d="M221.1 184.6l.7 .1-.1-.1zM221.1 184.6l.7 .1h-.7z"/>
<path d="M220.5 184.6l.6 .1v-.1zM220.5 184.6l.6 .1h-.7z"/>
<path d="M221.1 184.7l.8 .1-.1-.1zM221.1 184.7l.8 .1h-.8z"/>
<path d="M220.4 184.7l.7 .1v-.1zM220.4 184.7l.7 .1h-.8z"/>
<path d="M221.1 184.8l.8 .2v-.2zM221.1 184.8l.8 .2h-.8z"/>
<path d="M220.3 184.8l.8 .2v-.2zM220.3 184.8l.8 .2h-.8z"/>
<path d="M221.1 185l.8 .1v-.1zM221.1 185l.8 .1h-.8z"/>
<path d="M220.3 185l.8 .1v-.1zM220.3 185l.8 .1h-.9z"/>
<path d="M221.1 185.1l.8 .2v-.2zM221.1 185.1l.8 .2h-.8z"/>
<path d="M220.2 185.1l.9 .2v-.2zM220.2 185.1l.9 .2h-.8z"/>
<path d="M221.1 185.3l.8 .1v-.1zM221.1 185.3l.8 .1h-.8z"/>
<path d="M220.3 185.3l.8 .1v-.1zM220.3 185.3l.8 .1h-.8z"/>
<path d="M221.1 185.4l.7 .1 .1-.1zM221.1 185.4l.7 .1h-.7z"/>
<path d="M220.3 185.4l.8 .1v-.1zM220.3 185.4l.8 .1h-.7z"/>
<path d="M221.1 185.5l.6 .1 .1-.1zM221.1 185.5l.6 .1h-.6z"/>
<path d="M220.4 185.5l.7 .1v-.1zM220.4 185.5l.7 .1h-.6z"/>
<path d="M221.1 185.6h.6zM221.1 185.6l.5 .1z"/>
<path d="M220.5 185.6l.6 .1zM220.5 185.6l.6 .1z"/>
<path d="M221.1 185.7h.5zM221.1 185.7l.4 .1z"/>
<path d="M220.5 185.7l.6 .1zM220.5 185.7l.6 .1z"/>
<path d="M221.1 185.8h.4zM221.1 185.8l.2 .1z"/>
<path d="M220.7 185.8l.4 .1zM220.7 185.8l.4 .1z"/>
<path d="M220.9 185.9h.2zM221.1 185.9h.1z"/>
<path d="M221.1 185.9h.1zM221.1 185.9h.2z"/>
<path d="M220.8 185.9h.3zM220.8 185.9h.3z"/>
<path d="M240.7 220.3h1v1.1zM241.7 220.3v1.1l1-1.1z"/>
<path d="M241.7 212.2h.3zM241.7 212.2h.3z"/>
<path d="M241.5 212.2h.2zM241.4 212.2h.3z"/>
<path d="M241.7 212.2l.4 .1zM241.7 212.2l.4 .1z"/>
<path d="M241.4 212.2l.3 .1zM241.3 212.3h.4z"/>
<path d="M241.7 212.3h.5zM241.7 212.3h.5z"/>
<path d="M241.3 212.3h.4zM241.2 212.3h.5z"/>
<path d="M241.7 212.3l.6 .1zM241.7 212.3l.6 .1z"/>
<path d="M241.2 212.3l.5 .1zM241.2 212.3l.5 .1h-.6z"/>
<path d="M241.7 212.4l.7 .2-.1-.2zM241.7 212.4l.7 .2h-.7z"/>
<path d="M241.1 212.4l.6 .2v-.2zM241.1 212.4l.6 .2h-.7z"/>
<path d="M241.7 212.6l.8 .1-.1-.1zM241.7 212.6l.8 .1h-.8z"/>
<path d="M241 212.6l.7 .1v-.1zM241 212.6l.7 .1h-.8z"/>
<path d="M241.7 212.7l.8 .1v-.1zM241.7 212.7l.8 .1h-.8z"/>
<path d="M240.9 212.7l.8 .1v-.1zM240.9 212.7l.8 .1h-.8z"/>
<path d="M241.7 212.8l.8 .2v-.2zM241.7 212.8l.8 .2h-.8z"/>
<path d="M240.9 212.8l.8 .2v-.2zM240.9 212.8l.8 .2h-.8z"/>
<path d="M241.7 213l.8 .1v-.1zM241.7 213l.8 .1h-.8z"/>
<path d="M240.9 213l.8 .1v-.1zM240.9 213l.8 .1h-.8z"/>
<path d="M241.7 213.1l.8 .1v-.1zM241.7 213.1l.8 .1h-.8z"/>
<path d="M240.9 213.1l.8 .1v-.1zM240.9 213.1l.8 .1h-.8z"/>
<path d="M241.7 213.2l.7 .2 .1-.2zM241.7 213.2l.7 .2h-.7z"/>
<path d="M240.9 213.2l.8 .2v-.2zM240.9 213.2l.8 .2h-.7z"/>
<path d="M241.7 213.4l.6 .1 .1-.1zM241.7 213.4l.6 .1h-.6z"/>
<path d="M241 213.4l.7 .1v-.1zM241 213.4l.7 .1h-.6z"/>
<path d="M241.7 213.5h.6zM241.7 213.5l.5 .1z"/>
<path d="M241.1 213.5l.6 .1zM241.1 213.5l.6 .1z"/>
<path d="M241.7 213.6h.5zM241.7 213.6l.4 .1z"/>
<path d="M241.2 213.6l.5 .1zM241.2 213.6l.5 .1z"/>
<path d="M241.7 213.7h.4zM241.7 213.7h.3z"/>
<path d="M241.3 213.7h.4zM241.3 213.7h.4z"/>
<path d="M241.7 213.8h.1zM241.7 213.7l.1 .1z"/>
<path d="M241.4 213.7l.3 .1zM241.4 213.7l.3 .1z"/>
<path d="M241.7 176.1v1.1h1zM241.7 176.1v1.1h-1z"/>
<path d="M212.7 185l1-.9v.9zM212.7 185l1 1v-1z"/>
<path d="M249.3 184.1l1 .9h-1zM249.3 185v1l1-1z"/>
</g>
<!-- layer: PDF11_A-DETL -->
<g fill="none" stroke="#000" stroke-width=".19">
<path d="M86.3 155.6h29.2M229.1 155.6h29.3M86.3 263.3h44.9M208.2 263.3h51"/>
<circle cx="82.5" cy="155.6" r="3.7"/>
<circle cx="225.4" cy="155.6" r="3.7"/>
<circle cx="82.5" cy="263.2" r="3.7"/>
<circle cx="204.5" cy="263.2" r="3.7"/>
</g>
<!-- layer: 0 -->
<g fill="none" stroke="#bababa" stroke-width=".19">
<path d="M16 12h342.9v273.3h-342.9zM360.5 34.8v77.1h44.1v-77.1M360.5 138h43.8M360.5 142.7h43.8M360.5 147.5h43.8M360.5 152.3h43.8M360.5 157h43.8M360.5 161.8h43.8M360.5 166.5h43.8M360.5 171.3h43.8M360.5 176.1h43.8M360.5 180.8h43.8"/>
<path d="M360.5 185.6h43.8M360.5 190.3h43.8M360.5 195.1h43.8M360.5 199.9h43.8M360.5 219.2h43.8M360.5 214.5h43.8M360.5 204.6h43.8M360.5 209.7v-197.7h44.1v197.7M360.5 209.7h44.1M360.5 209.7v75.6h44.1v-75.6M360.5 224h43.8M360.5 228.8h43.8"/>
<path d="M360.5 233.5h43.8M360.5 238.3h43.8M382.4 233.8v4.2M382.4 238.6v4.2M360.5 243h43.8"/>
</g>
<path d="M360.5 34.8h43.8M360.5 49.1h43.8M360.5 63.4h43.8M360.5 77.6h43.8M360.5 89.1h43.8M360.5 100.5h43.8" fill="none" stroke="#b8b8b8" stroke-width=".19"/>
<text font-size="25.4" fill="#f00" x="135.3" y="235" transform="rotate(-45 135.3 235)">SAMPLE PROJECT</text>
<g font-size="3.7">
<text x="86.4" y="154.8">CONNECTION -1</text>
<text x="228.8" y="154.8">CONNECTION -2</text>
<text x="85.7" y="262.4">CENTRIC CONCRETE PAD</text>
<text x="208.6" y="262.4">ECCENTRIC CONCRETE PAD</text>
<text x="86.2" y="266.9">REINFORCEMENT DETAIL</text>
<text x="208.6" y="266.9">REINFORCEMENT DETAIL</text>
</g>
<text font-size="3.6" fill="#f00" x="279.6" y="221.6">NOTE</text>
<g font-size="3.6">
<text x="279.8" y="227.5">FOR</text>
<text x="279.9" y="231.8">CONNECTION</text>
<text x="279.8" y="236.1">FABRICATION</text>
<text x="279.8" y="240.5">DETAIL SEE</text>
<text x="279.9" y="244.8">STRUCTURE</text>
<text x="279.8" y="249.1">REPORT.</text>
</g>
<g font-size="2.7">
<text x="371.7" y="43">xxxx</text>
<text x="363.1" y="58.4">96 SOUTH HILL ROAD BR2 0RT</text>
<text x="372.6" y="71.8">WALL REMOVAL</text>
<text x="372.9" y="85">STRUCTURAL</text>
<text x="367.7" y="96.8">STRUCTURAL DETAILS</text>
<text x="373" y="108.4">FOR APPROVAL</text>
<text x="378.9" y="212.8">2024-05-BR2 0RT</text>
<text x="378.7" y="218.1">BREG-0006</text>
<text x="385" y="222.5">00</text>
<text x="385" y="227.1">N/A</text>
<text x="378.9" y="231.9">01-05-2024</text>
<text x="375.2" y="237">AM</text>
<text x="396.9" y="237">NA</text>
<text x="375.2" y="241.6">HR</text>
<text x="396.9" y="241.6">NA</text>
</g>
<g font-size="2.3" fill="#8f8f8f">
<text x="360.9" y="266.3">PEARL ENGINEERS PLANNERS &amp;</text>
<text x="360.9" y="269.1">PROJECT MANAGERS</text>
<text x="360.9" y="274.2">BROMLEY, BR2 6HF</text>
<text x="361" y="271.4">02 TOWERFIELDS WESTERHAM ROAD</text>
<text x="361.1" y="279.2">Email: info@Pearlepp.co.uk</text>
<text x="361.1" y="281.8">Web: www.pearlepp.co.uk</text>
<text x="361.1" y="284">Phone No.: 02035763199</text>
</g>
<g font-size="2.2">
<text x="185.2" y="185.5">12NO. 16 DIA BARS</text>
<text x="185.2" y="188.2">BTM(125C/C)</text>
<text x="62.4" y="194.1">12NO. 16 DIA BARS</text>
<text x="62.5" y="196.8">BTM(125C/C)</text>
<text x="103.3" y="232">12NO. 16 DIA BARS BTM(125C/C)</text>
<text x="226" y="231.1">14NO. 16 DIA BARS BTM(125C/C)</text>
</g>
<g font-size="2.1" fill="#8f8f8f">
<text x="361.9" y="17.6">All dimensions to be checked on site by the</text>
<text x="373.6" y="15">©</text>
<text x="379.7" y="15">2023 PEPP's.</text>
<text x="362.1" y="20.2">contractor and such dimensions to be their</text>
<text x="362.3" y="22.7">responsibility. All construction works must</text>
<text x="361.8" y="27.9">and Building Regulations requirements. Any</text>
<text x="362.3" y="25.3">comply with the relevant British Standards</text>
<text x="361.6" y="30.4">drawing errors and omissions to be reported</text>
<text x="378.2" y="32.9">to PEPP's</text>
<text x="376.3" y="37.4">Client Name</text>
<text x="374.6" y="51.6">Project Address</text>
<text x="378.7" y="65.8">Section</text>
<text x="379.5" y="80.1">Stage</text>
<text x="375.7" y="91.6">Drawing Title</text>
<text x="375" y="103">Drawing Status</text>
<text x="372.7" y="141">Revisions and Notes</text>
<text x="363.7" y="212.8">Project No.</text>
<text x="363.7" y="217.8">Drawing No.</text>
<text x="363.7" y="222.3">Revision</text>
<text x="363.8" y="227.1">Scale at A3</text>
<text x="363.7" y="231.9">Date</text>
<text x="363.7" y="236.7">Designed</text>
<text x="386.1" y="236.7">Checked</text>
<text x="363.7" y="241.6">Drawn</text>
<text x="386.2" y="241.2">Approved</text>
</g>
<g font-size="2.1">
<text x="361.1" y="119.1">WORKMAN</text>
<text x="361.1" y="116.5">ALL WORKS ARE TO BE CARRIED OUT IN</text>
<text x="377.2" y="119.1">LIKE</text>
<text x="386.5" y="119.1">MANNER</text>
<text x="400.4" y="119.1">ALL</text>
<text x="361" y="121.7">MATERIALS AND WORKMANSHIP MUST</text>
<text x="361" y="124.2">COMPLY WITH BUILDING REGULATIONS</text>
<text x="361" y="126.8">CONTROL REGULATIONS.</text>
<text x="361.1" y="131.9">ALL STRUCTURE WORKS IS TO START</text>
<text x="361" y="137">REGULATION</text>
<text x="361.1" y="134.5">WHEN</text>
<text x="371.6" y="134.5">APPROVED</text>
<text x="387.4" y="134.5">BY</text>
<text x="394.2" y="134.5">BUILDING</text>
</g>
<g font-size="1.6">
<text x="66.6" y="26.2">STIF-1 STIFF P10.0x98.2-181.2 (S 355)</text>
<text x="67.1" y="28.2">DOUBLE FILLET WELD A=6.5</text>
<text x="63.9" y="35.4">PROVIDE M22 8.8 BOLTS</text>
<text x="118.7" y="35.6">UC 203 X 203 X 71 (S-355)</text>
<text x="50.1" y="51.6">STIF-2 STIFF P10.0x98.2-181.2 (S 355)</text>
<text x="51" y="53.4">DOUBLE FILLET WELD =6.5</text>
<text x="188.2" y="58.8">UC 152 X 152 X 37 (S-355)</text>
<text x="208.6" y="55.2">PROVIDE M16 8.8 BOLTS</text>
<text x="235.3" y="58.8">UC 203 X 203 X 71 (S-355)</text>
<text x="137.9" y="71.1">EP-1 P22.0x205.8-369.6 (S 355)</text>
<text x="49.5" y="75.4">DOUBLE FILLET WELD A=6.5</text>
<text x="49.5" y="73.5">STIF-3 STIFF P10.0x98.2-181.2 (S 355)</text>
<text x="137.9" y="73">FILLET WELD A=9</text>
<text x="273.1" y="78.7">STIFF P10.0x98.2-181.2 (S 355)</text>
<text x="127.7" y="84.3">RB-1 P 10.0 X 130 -200 (S355)</text>
<text x="127.7" y="86.2">DOUBLE FILLET WELD A= 7</text>
<text x="268.6" y="89">PROVIDE 6.5 MM DOUBLE</text>
<text x="268.6" y="90.9">FILLET WELD.</text>
<text x="118" y="96.4">UC 203 X 203 X 60 (S-355)</text>
<text x="194.6" y="104.4">PROVIDE CLEAT</text>
<text x="194.6" y="106.3">L90 X 90 X 9</text>
<text x="213.6" y="106.2">PROVIDE M16 8.8 BOLTS</text>
<text x="266.6" y="106.4">FILLET WELD.</text>
<text x="266.6" y="104.5">PROVIDE 6.5 MM DOUBLE</text>
</g>
</svg>
